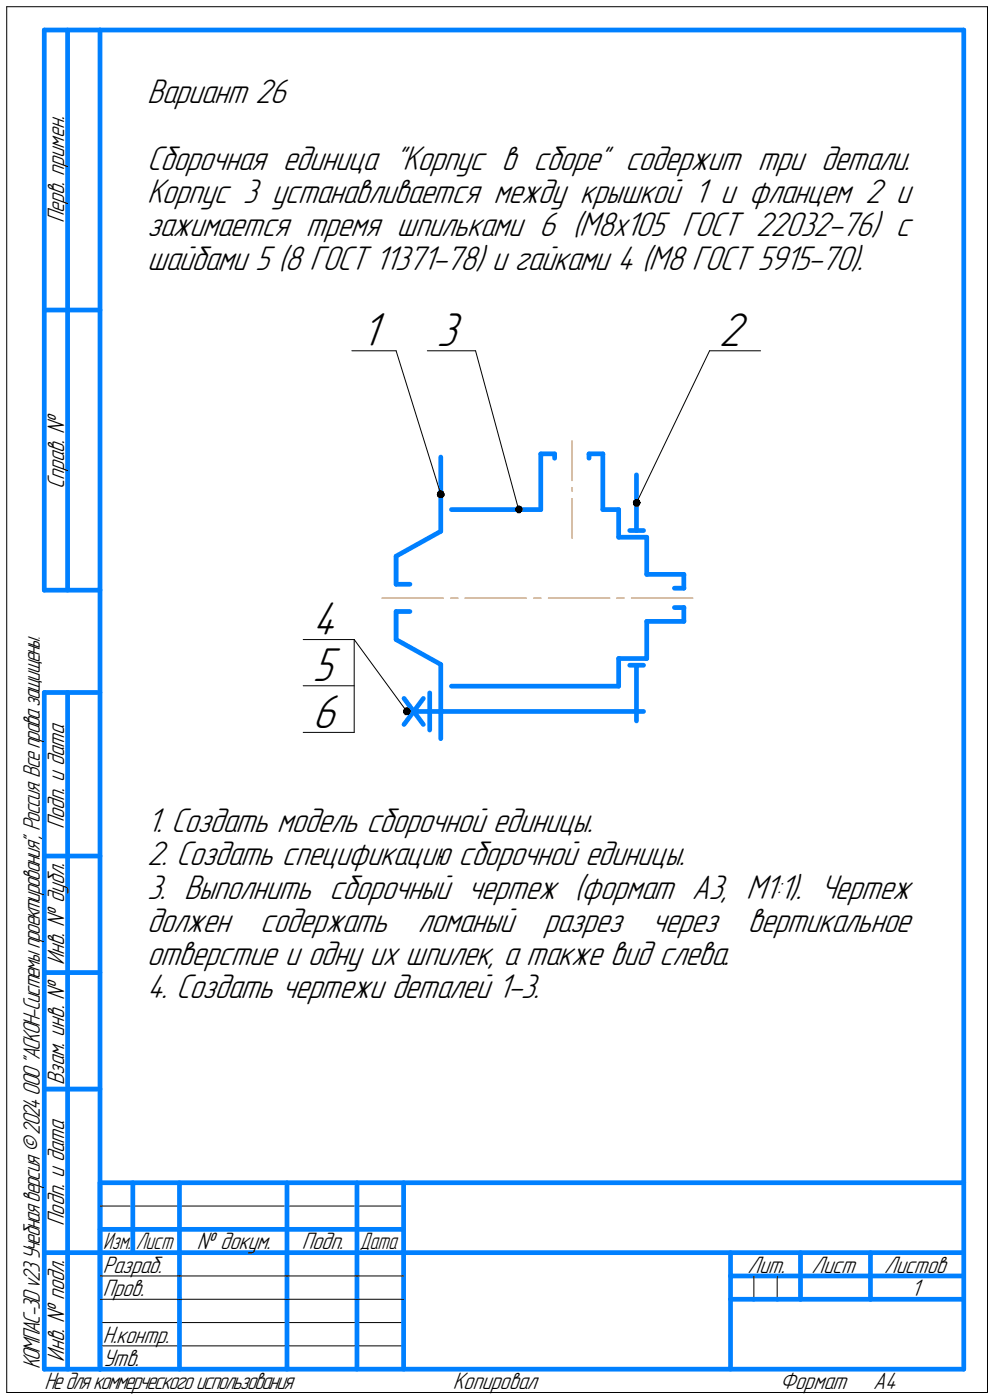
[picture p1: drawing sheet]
<svg xmlns="http://www.w3.org/2000/svg" width="213mm" height="300mm" viewBox="0 0 213 300" stroke-linecap="round" stroke-linejoin="round" font-family="sans-serif">
<g fill="none" stroke="#000" stroke-width=".21">
<path d="M1.4 1.4h210.1zM1.4 1.4v297zM211.5 1.4v297zM75.4 75.2h9.4zM84.8 75.2l9.6 30.7zM91.5 75.2h10.4zM101.9 75.2l9.2 34zM152 75.2l-15.7 32.6zM152 75.2h10.9zM64.9 137.1h11zM75.9 137.1l11.2 15.4zM75.9 137.1v19.9z"/>
<path d="M64.9 147h11zM64.9 157h11zM21.4 258.5h65zM21.4 273.5h17zM21.4 278.5h17zM38.4 273.5h23.1zM38.4 278.5h23.1zM61.5 273.5h15zM61.5 278.5h15zM76.5 273.5h9.9zM76.5 278.5h9.9zM161.5 273.5v5z"/>
<path d="M166.5 273.5v5zM1.4 298.4h210.1zM21.4 283.5h65zM21.4 288.5h65z"/>
</g>
<g fill="none" stroke="#0080ff" stroke-width="1">
<path d="M9.5 6.4v120.1zM9.5 6.4h11.9zM14.5 6.4v120.1zM21.4 6.4h185zM21.4 6.4v287.1zM206.4 6.4v287.1zM9.5 66.5h11.9zM94.4 98v15.9zM115.8 97.3v11.9zM115.8 97.3h3zM118.8 97.3v.9zM126.2 97.3h2.9z"/>
<path d="M126.2 97.3v.9zM129.1 97.3v11.9zM84.8 119.2l9.6-5.3zM84.8 119.2v6zM96.7 109.2h19.1zM129.1 109.2h3.4zM132.5 115.1h6zM132.5 109.2v5.9zM134.9 113.7h2.9zM136.3 101.8v11.9zM138.5 115.1v8zM9.5 126.5h11.9z"/>
<path d="M84.8 137.1l9.6 5.3zM84.8 131.1v6zM84.8 131.1h3zM84.8 125.2h3zM138.5 133.2h8zM138.5 133.2v7.9zM138.5 123.1h8zM144.4 130.2h2.1zM144.4 126.1h2.1zM146.5 130.2v3zM146.5 123.1v3zM9.5 148.4v145.1z"/>
<path d="M9.5 148.4h11.9zM14.5 148.4v145.1zM86.5 149.7l4.2 5.6zM87.1 152.5h50.7zM90.7 149.7l-4.2 5.6zM92 148.5v4zM92 152.5v4zM94.4 142.4v15.9zM96.7 147.1h35.8zM132.5 141.1h6zM132.5 141.1v6zM134.9 142.6h2.9z"/>
<path d="M136.3 142.6v11.9zM9.5 183.5h11.9zM9.5 208.4h11.9zM9.5 233.4h11.9zM21.4 253.5h185zM21.4 253.5v40zM28.4 253.5v15zM38.4 253.5v25zM61.5 253.5v25zM76.5 253.5v25zM86.4 253.5v40zM9.5 268.5h11.9z"/>
<path d="M21.4 263.5h7zM21.4 268.5h7zM28.4 263.5h10zM28.4 268.5h10zM38.4 278.5v15zM38.4 263.5h23.1zM38.4 268.5h23.1zM61.5 278.5v15zM61.5 263.5h15zM61.5 268.5h15zM76.5 278.5v15zM76.5 263.5h9.9z"/>
<path d="M76.5 268.5h9.9zM86.4 268.5h120zM156.5 268.5v25zM156.5 273.5h14.9zM156.5 278.5h5zM161.5 278.5h5zM166.5 278.5h4.9zM171.4 268.5v10zM171.4 273.5h35zM171.4 278.5h15zM186.4 268.5v10zM186.4 278.5h20z"/>
<path d="M9.5 293.5h11.9zM21.4 293.5h185z"/>
</g>
<path d="M122.5 94.5v8.5zM122.5 104.5v.8zM122.5 106.8v8.6zM81.8 128.2h13.2zM96.5 128.2h1.6zM99.6 128.2h13.2zM114.3 128.2h1.6zM117.4 128.2h13.2zM132.1 128.2h1.6zM135.2 128.2h13.2z" fill="none" stroke="#ff8000" stroke-width=".21"/>
<g fill="#fff" stroke="#fff" stroke-width=".21">
<path d="M77.3 66.4h5.5zM77.3 66.5h5.5zM77.3 66.5h5.5zM77.3 66.6h5.5zM77.3 66.7h5.5zM77.3 66.8h5.5zM77.3 66.9h5.5zM77.3 67h5.5zM77.3 67.1h5.5zM77.3 67.1h5.5zM77.3 67.2h5.5zM77.3 67.3h5.5zM77.3 67.4h5.5zM77.3 67.5h5.5zM77.3 67.6h5.5zM77.3 67.6h5.5zM77.3 67.7h5.5zM77.3 67.8h5.5zM77.3 67.9h5.5zM77.3 68h5.5zM77.3 68.1h5.5zM77.3 68.2h5.5zM77.3 68.2h5.5zM77.3 68.3h5.5zM77.3 68.4h5.5zM77.3 68.5h5.5zM77.3 68.6h5.5zM77.3 68.7h5.5zM77.3 68.7h5.5zM77.3 68.8h5.5zM77.3 68.9h5.5zM77.3 69h5.5zM77.3 69.1h5.5zM77.3 69.2h5.5zM77.3 69.3h5.5zM77.3 69.3h5.5zM77.3 69.4h5.5zM77.3 69.5h5.5zM77.3 69.6h5.5zM77.3 69.7h5.5zM77.3 69.8h5.5zM77.3 69.8h5.5zM77.3 69.9h5.5zM77.3 70h5.5zM77.3 70.1h5.5zM77.3 70.2h5.5zM77.3 70.3h5.5zM77.3 70.4h5.5zM77.3 70.4h5.5zM77.3 70.5h5.5zM77.3 70.6h5.5zM77.3 70.7h5.5zM77.3 70.8h5.5zM77.3 70.9h5.5zM77.3 71h5.5zM77.3 71h5.5zM77.3 71.1h5.5zM77.3 71.2h5.5zM77.3 71.3h5.5zM77.3 71.4h5.5zM77.3 71.5h5.5zM77.3 71.5h5.5zM77.3 71.6h5.5zM77.3 71.7h5.5zM77.3 71.8h5.5zM77.3 71.9h5.5zM77.3 72h5.5zM77.3 72.1h5.5zM77.3 72.1h5.5zM77.3 72.2h5.5zM77.3 72.3h5.5zM77.3 72.4h5.5zM77.3 72.5h5.5zM77.3 72.6h5.5zM77.3 72.6h5.5zM77.3 72.7h5.5zM77.3 72.8h5.5zM77.3 72.9h5.5zM77.3 73h5.5zM77.3 73.1h5.5zM77.3 73.2h5.5zM77.3 73.2h5.5zM77.3 73.3h5.5zM77.3 73.4h5.5zM77.3 73.5h5.5zM77.3 73.6h5.5zM77.3 73.7h5.5zM77.3 73.7h5.5zM77.3 73.8h5.5zM77.3 73.9h5.5zM77.3 74h5.5zM77.3 74.1h5.5zM77.3 74.2h5.5zM77.3 74.3h5.5zM77.3 74.3h5.5zM77.3 74.4h5.5zM77.3 74.5h5.5zM77.3 74.6h5.5zM77.3 74.7h5.5zM77.3 74.8h5.5zM77.3 74.8h5.5zM77.3 74.9h5.5zM77.3 75h5.5zM77.3 75.1h5.5zM77.3 75.2h5.5zM77.3 75.3h5.5zM77.3 75.4h5.5zM77.3 75.4h5.5zM77.3 75.5h5.5zM77.3 75.6h5.5zM77.3 75.7h5.5zM77.3 75.8h5.5zM77.3 75.9h5.5zM77.3 75.9h5.5zM77.3 76h5.5zM77.3 76.1h5.5zM77.3 76.2h5.5zM77.3 76.3h5.5z"/>
<path d="M153.9 66.4h7.1zM153.9 66.5h7.1zM153.9 66.5h7.1zM153.9 66.6h7.1zM153.9 66.7h7.1zM153.9 66.8h7.1zM153.9 66.9h7.1zM153.9 67h7.1zM153.9 67.1h7.1zM153.9 67.1h7.1zM153.9 67.2h7.1zM153.9 67.3h7.1zM153.9 67.4h7.1zM153.9 67.5h7.1zM153.9 67.6h7.1zM153.9 67.6h7.1zM153.9 67.7h7.1zM153.9 67.8h7.1zM153.9 67.9h7.1zM153.9 68h7.1zM153.9 68.1h7.1zM153.9 68.2h7.1zM153.9 68.2h7.1zM153.9 68.3h7.1zM153.9 68.4h7.1zM153.9 68.5h7.1zM153.9 68.6h7.1zM153.9 68.7h7.1zM153.9 68.7h7.1zM153.9 68.8h7.1zM153.9 68.9h7.1zM153.9 69h7.1zM153.9 69.1h7.1zM153.9 69.2h7.1zM153.9 69.3h7.1zM153.9 69.3h7.1zM153.9 69.4h7.1zM153.9 69.5h7.1zM153.9 69.6h7.1zM153.9 69.7h7.1zM153.9 69.8h7.1zM153.9 69.8h7.1zM153.9 69.9h7.1zM153.9 70h7.1zM153.9 70.1h7.1zM153.9 70.2h7.1zM153.9 70.3h7.1zM153.9 70.4h7.1zM153.9 70.4h7.1zM153.9 70.5h7.1zM153.9 70.6h7.1zM153.9 70.7h7.1zM153.9 70.8h7.1zM153.9 70.9h7.1zM153.9 71h7.1zM153.9 71h7.1zM153.9 71.1h7.1zM153.9 71.2h7.1zM153.9 71.3h7.1zM153.9 71.4h7.1zM153.9 71.5h7.1zM153.9 71.5h7.1zM153.9 71.6h7.1zM153.9 71.7h7.1zM153.9 71.8h7.1zM153.9 71.9h7.1zM153.9 72h7.1zM153.9 72.1h7.1zM153.9 72.1h7.1zM153.9 72.2h7.1zM153.9 72.3h7.1zM153.9 72.4h7.1zM153.9 72.5h7.1zM153.9 72.6h7.1zM153.9 72.6h7.1zM153.9 72.7h7.1zM153.9 72.8h7.1zM153.9 72.9h7.1zM153.9 73h7.1zM153.9 73.1h7.1zM153.9 73.2h7.1zM153.9 73.2h7.1zM153.9 73.3h7.1zM153.9 73.4h7.1zM153.9 73.5h7.1zM153.9 73.6h7.1zM153.9 73.7h7.1zM153.9 73.7h7.1zM153.9 73.8h7.1zM153.9 73.9h7.1zM153.9 74h7.1zM153.9 74.1h7.1zM153.9 74.2h7.1zM153.9 74.3h7.1zM153.9 74.3h7.1zM153.9 74.4h7.1zM153.9 74.5h7.1zM153.9 74.6h7.1zM153.9 74.7h7.1zM153.9 74.8h7.1zM153.9 74.8h7.1zM153.9 74.9h7.1zM153.9 75h7.1zM153.9 75.1h7.1zM153.9 75.2h7.1zM153.9 75.3h7.1zM153.9 75.4h7.1zM153.9 75.4h7.1zM153.9 75.5h7.1zM153.9 75.6h7.1zM153.9 75.7h7.1zM153.9 75.8h7.1zM153.9 75.9h7.1zM153.9 75.9h7.1zM153.9 76h7.1zM153.9 76.1h7.1zM153.9 76.2h7.1zM153.9 76.3h7.1z"/>
<path d="M93.5 66.4h6.4zM93.5 66.5h6.4zM93.5 66.5h6.4zM93.5 66.6h6.4zM93.5 66.7h6.4zM93.5 66.8h6.4zM93.5 66.9h6.4zM93.5 67h6.4zM93.5 67.1h6.4zM93.5 67.1h6.4zM93.5 67.2h6.4zM93.5 67.3h6.4zM93.5 67.4h6.4zM93.5 67.5h6.4zM93.5 67.6h6.4zM93.5 67.6h6.4zM93.5 67.7h6.4zM93.5 67.8h6.4zM93.5 67.9h6.4zM93.5 68h6.4zM93.5 68.1h6.4zM93.5 68.2h6.4zM93.5 68.2h6.4zM93.5 68.3h6.4zM93.5 68.4h6.4zM93.5 68.5h6.4zM93.5 68.6h6.4zM93.5 68.7h6.4zM93.5 68.7h6.4zM93.5 68.8h6.4zM93.5 68.9h6.4zM93.5 69h6.4zM93.5 69.1h6.4zM93.5 69.2h6.4zM93.5 69.3h6.4zM93.5 69.3h6.4zM93.5 69.4h6.4zM93.5 69.5h6.4zM93.5 69.6h6.4zM93.5 69.7h6.4zM93.5 69.8h6.4zM93.5 69.8h6.4zM93.5 69.9h6.4zM93.5 70h6.4zM93.5 70.1h6.4zM93.5 70.2h6.4zM93.5 70.3h6.4zM93.5 70.4h6.4zM93.5 70.4h6.4zM93.5 70.5h6.4zM93.5 70.6h6.4zM93.5 70.7h6.4zM93.5 70.8h6.4zM93.5 70.9h6.4zM93.5 71h6.4zM93.5 71h6.4zM93.5 71.1h6.4zM93.5 71.2h6.4zM93.5 71.3h6.4zM93.5 71.4h6.4zM93.5 71.5h6.4zM93.5 71.5h6.4zM93.5 71.6h6.4zM93.5 71.7h6.4zM93.5 71.8h6.4zM93.5 71.9h6.4zM93.5 72h6.4zM93.5 72.1h6.4zM93.5 72.1h6.4zM93.5 72.2h6.4zM93.5 72.3h6.4zM93.5 72.4h6.4zM93.5 72.5h6.4zM93.5 72.6h6.4zM93.5 72.6h6.4zM93.5 72.7h6.4zM93.5 72.8h6.4zM93.5 72.9h6.4zM93.5 73h6.4zM93.5 73.1h6.4zM93.5 73.2h6.4zM93.5 73.2h6.4zM93.5 73.3h6.4zM93.5 73.4h6.4zM93.5 73.5h6.4zM93.5 73.6h6.4zM93.5 73.7h6.4zM93.5 73.7h6.4zM93.5 73.8h6.4zM93.5 73.9h6.4zM93.5 74h6.4zM93.5 74.1h6.4zM93.5 74.2h6.4zM93.5 74.3h6.4zM93.5 74.3h6.4zM93.5 74.4h6.4zM93.5 74.5h6.4zM93.5 74.6h6.4zM93.5 74.7h6.4zM93.5 74.8h6.4zM93.5 74.8h6.4zM93.5 74.9h6.4zM93.5 75h6.4zM93.5 75.1h6.4zM93.5 75.2h6.4zM93.5 75.3h6.4zM93.5 75.4h6.4zM93.5 75.4h6.4zM93.5 75.5h6.4zM93.5 75.6h6.4zM93.5 75.7h6.4zM93.5 75.8h6.4zM93.5 75.9h6.4zM93.5 75.9h6.4zM93.5 76h6.4zM93.5 76.1h6.4zM93.5 76.2h6.4zM93.5 76.3h6.4z"/>
<path d="M66.9 128.3h7zM66.9 128.4h7zM66.9 128.4h7zM66.9 128.5h7zM66.9 128.6h7zM66.9 128.7h7zM66.9 128.8h7zM66.9 128.9h7zM66.9 128.9h7zM66.9 129h7zM66.9 129.1h7zM66.9 129.2h7zM66.9 129.3h7zM66.9 129.4h7zM66.9 129.5h7zM66.9 129.5h7zM66.9 129.6h7zM66.9 129.7h7zM66.9 129.8h7zM66.9 129.9h7zM66.9 130h7zM66.9 130h7zM66.9 130.1h7zM66.9 130.2h7zM66.9 130.3h7zM66.9 130.4h7zM66.9 130.5h7zM66.9 130.6h7zM66.9 130.6h7zM66.9 130.7h7zM66.9 130.8h7zM66.9 130.9h7zM66.9 131h7zM66.9 131.1h7zM66.9 131.1h7zM66.9 131.2h7zM66.9 131.3h7zM66.9 131.4h7zM66.9 131.5h7zM66.9 131.6h7zM66.9 131.7h7zM66.9 131.7h7zM66.9 131.8h7zM66.9 131.9h7zM66.9 132h7zM66.9 132.1h7zM66.9 132.2h7zM66.9 132.2h7zM66.9 132.3h7zM66.9 132.4h7zM66.9 132.5h7zM66.9 132.6h7zM66.9 132.7h7zM66.9 132.8h7zM66.9 132.8h7zM66.9 132.9h7zM66.9 133h7zM66.9 133.1h7zM66.9 133.2h7zM66.9 133.3h7zM66.9 133.3h7zM66.9 133.4h7zM66.9 133.5h7zM66.9 133.6h7zM66.9 133.7h7zM66.9 133.8h7zM66.9 133.9h7zM66.9 133.9h7zM66.9 134h7zM66.9 134.1h7zM66.9 134.2h7zM66.9 134.3h7zM66.9 134.4h7zM66.9 134.5h7zM66.9 134.5h7zM66.9 134.6h7zM66.9 134.7h7zM66.9 134.8h7zM66.9 134.9h7zM66.9 135h7zM66.9 135h7zM66.9 135.1h7zM66.9 135.2h7zM66.9 135.3h7zM66.9 135.4h7zM66.9 135.5h7zM66.9 135.6h7zM66.9 135.6h7zM66.9 135.7h7zM66.9 135.8h7zM66.9 135.9h7zM66.9 136h7zM66.9 136.1h7zM66.9 136.1h7zM66.9 136.2h7zM66.9 136.3h7zM66.9 136.4h7zM66.9 136.5h7zM66.9 136.6h7zM66.9 136.7h7zM66.9 136.7h7zM66.9 136.8h7zM66.9 136.9h7zM66.9 137h7zM66.9 137.1h7zM66.9 137.2h7zM66.9 137.2h7zM66.9 137.3h7zM66.9 137.4h7zM66.9 137.5h7zM66.9 137.6h7zM66.9 137.7h7zM66.9 137.8h7zM66.9 137.8h7zM66.9 137.9h7zM66.9 138h7zM66.9 138.1h7z"/>
<path d="M66.9 138.2h6.4zM66.9 138.3h6.4zM66.9 138.3h6.4zM66.9 138.4h6.4zM66.9 138.5h6.4zM66.9 138.6h6.4zM66.9 138.7h6.4zM66.9 138.8h6.4zM66.9 138.9h6.4zM66.9 138.9h6.4zM66.9 139h6.4zM66.9 139.1h6.4zM66.9 139.2h6.4zM66.9 139.3h6.4zM66.9 139.4h6.4zM66.9 139.4h6.4zM66.9 139.5h6.4zM66.9 139.6h6.4zM66.9 139.7h6.4zM66.9 139.8h6.4zM66.9 139.9h6.4zM66.9 140h6.4zM66.9 140h6.4zM66.9 140.1h6.4zM66.9 140.2h6.4zM66.9 140.3h6.4zM66.9 140.4h6.4zM66.9 140.5h6.4zM66.9 140.5h6.4zM66.9 140.6h6.4zM66.9 140.7h6.4zM66.9 140.8h6.4zM66.9 140.9h6.4zM66.9 141h6.4zM66.9 141.1h6.4zM66.9 141.1h6.4zM66.9 141.2h6.4zM66.9 141.3h6.4zM66.9 141.4h6.4zM66.9 141.5h6.4zM66.9 141.6h6.4zM66.9 141.6h6.4zM66.9 141.7h6.4zM66.9 141.8h6.4zM66.9 141.9h6.4zM66.9 142h6.4zM66.9 142.1h6.4zM66.9 142.2h6.4zM66.9 142.2h6.4zM66.9 142.3h6.4zM66.9 142.4h6.4zM66.9 142.5h6.4zM66.9 142.6h6.4zM66.9 142.7h6.4zM66.9 142.7h6.4zM66.9 142.8h6.4zM66.9 142.9h6.4zM66.9 143h6.4zM66.9 143.1h6.4zM66.9 143.2h6.4zM66.9 143.3h6.4zM66.9 143.3h6.4zM66.9 143.4h6.4zM66.9 143.5h6.4zM66.9 143.6h6.4zM66.9 143.7h6.4zM66.9 143.8h6.4zM66.9 143.8h6.4zM66.9 143.9h6.4zM66.9 144h6.4zM66.9 144.1h6.4zM66.9 144.2h6.4zM66.9 144.3h6.4zM66.9 144.4h6.4zM66.9 144.4h6.4zM66.9 144.5h6.4zM66.9 144.6h6.4zM66.9 144.7h6.4zM66.9 144.8h6.4zM66.9 144.9h6.4zM66.9 144.9h6.4zM66.9 145h6.4zM66.9 145.1h6.4zM66.9 145.2h6.4zM66.9 145.3h6.4zM66.9 145.4h6.4zM66.9 145.5h6.4zM66.9 145.5h6.4zM66.9 145.6h6.4zM66.9 145.7h6.4zM66.9 145.8h6.4zM66.9 145.9h6.4zM66.9 146h6.4zM66.9 146h6.4zM66.9 146.1h6.4zM66.9 146.2h6.4zM66.9 146.3h6.4zM66.9 146.4h6.4zM66.9 146.5h6.4zM66.9 146.6h6.4zM66.9 146.6h6.4zM66.9 146.7h6.4zM66.9 146.8h6.4zM66.9 146.9h6.4zM66.9 147h6.4zM66.9 147.1h6.4zM66.9 147.2h6.4zM66.9 147.2h6.4zM66.9 147.3h6.4zM66.9 147.4h6.4zM66.9 147.5h6.4zM66.9 147.6h6.4zM66.9 147.7h6.4zM66.9 147.7h6.4zM66.9 147.8h6.4zM66.9 147.9h6.4zM66.9 148h6.4zM66.9 148.1h6.4z"/>
<path d="M66.9 148.2h7zM66.9 148.3h7zM66.9 148.3h7zM66.9 148.4h7zM66.9 148.5h7zM66.9 148.6h7zM66.9 148.7h7zM66.9 148.8h7zM66.9 148.8h7zM66.9 148.9h7zM66.9 149h7zM66.9 149.1h7zM66.9 149.2h7zM66.9 149.3h7zM66.9 149.4h7zM66.9 149.4h7zM66.9 149.5h7zM66.9 149.6h7zM66.9 149.7h7zM66.9 149.8h7zM66.9 149.9h7zM66.9 149.9h7zM66.9 150h7zM66.9 150.1h7zM66.9 150.2h7zM66.9 150.3h7zM66.9 150.4h7zM66.9 150.5h7zM66.9 150.5h7zM66.9 150.6h7zM66.9 150.7h7zM66.9 150.8h7zM66.9 150.9h7zM66.9 151h7zM66.9 151h7zM66.9 151.1h7zM66.9 151.2h7zM66.9 151.3h7zM66.9 151.4h7zM66.9 151.5h7zM66.9 151.6h7zM66.9 151.6h7zM66.9 151.7h7zM66.9 151.8h7zM66.9 151.9h7zM66.9 152h7zM66.9 152.1h7zM66.9 152.1h7zM66.9 152.2h7zM66.9 152.3h7zM66.9 152.4h7zM66.9 152.5h7zM66.9 152.6h7zM66.9 152.7h7zM66.9 152.7h7zM66.9 152.8h7zM66.9 152.9h7zM66.9 153h7zM66.9 153.1h7zM66.9 153.2h7zM66.9 153.2h7zM66.9 153.3h7zM66.9 153.4h7zM66.9 153.5h7zM66.9 153.6h7zM66.9 153.7h7zM66.9 153.8h7zM66.9 153.8h7zM66.9 153.9h7zM66.9 154h7zM66.9 154.1h7zM66.9 154.2h7zM66.9 154.3h7zM66.9 154.3h7zM66.9 154.4h7zM66.9 154.5h7zM66.9 154.6h7zM66.9 154.7h7zM66.9 154.8h7zM66.9 154.9h7zM66.9 154.9h7zM66.9 155h7zM66.9 155.1h7zM66.9 155.2h7zM66.9 155.3h7zM66.9 155.4h7zM66.9 155.4h7zM66.9 155.5h7zM66.9 155.6h7zM66.9 155.7h7zM66.9 155.8h7zM66.9 155.9h7zM66.9 156h7zM66.9 156h7zM66.9 156.1h7zM66.9 156.2h7zM66.9 156.3h7zM66.9 156.4h7zM66.9 156.5h7zM66.9 156.5h7zM66.9 156.6h7zM66.9 156.7h7zM66.9 156.8h7zM66.9 156.9h7zM66.9 157h7zM66.9 157.1h7zM66.9 157.1h7zM66.9 157.2h7zM66.9 157.3h7zM66.9 157.4h7zM66.9 157.5h7zM66.9 157.6h7zM66.9 157.6h7zM66.9 157.7h7zM66.9 157.8h7zM66.9 157.9h7zM66.9 158h7z"/>
</g>
<g fill="#000" stroke="#000" stroke-width=".21">
<path d="M94.1 105.2h.3zM94.1 105.2h.6zM94 105.3h.9zM93.9 105.4h1.1zM93.7 105.5h1.3zM93.7 105.6h1.4zM93.7 105.7h1.4zM93.6 105.7h1.6zM93.6 105.8h1.6zM93.6 105.9h1.6zM93.6 106h1.6zM93.6 106.1h1.6zM93.6 106.2h1.6zM93.7 106.3h1.5zM93.7 106.3h1.4zM93.7 106.4h1.3zM93.9 106.5h1zM94 106.6h.8zM94.1 106.7h.6z"/>
<path d="M110.9 108.5h.4zM110.8 108.5h.7zM110.7 108.6h1zM110.5 108.7h1.3zM110.5 108.8h1.3zM110.5 108.9h1.3zM110.4 109h1.4zM110.4 109.1h1.4zM110.4 109.1h1.4zM110.3 109.2h1.5zM110.4 109.3h1.4zM110.4 109.4h1.4zM110.5 109.5h1.3zM110.5 109.6h1.3zM110.5 109.6h1.2zM110.7 109.7h.9zM110.7 109.8h.8zM110.8 109.9h.6z"/>
<path d="M136.1 107h.6zM136.1 107.1h.7zM135.9 107.2h1zM135.7 107.3h1.3zM135.7 107.4h1.3zM135.7 107.4h1.4zM135.6 107.5h1.5zM135.6 107.6h1.6zM135.6 107.7h1.6zM135.6 107.8h1.6zM135.6 107.9h1.6zM135.6 107.9h1.5zM135.6 108h1.5zM135.6 108.1h1.5zM135.6 108.2h1.4zM135.8 108.3h1.1zM135.9 108.4h.9zM136 108.5h.7z"/>
<path d="M86.9 151.7h.5zM86.6 151.8h.9zM86.6 151.9h1zM86.5 152h1.2zM86.5 152.1h1.3zM86.4 152.1h1.5zM86.4 152.2h1.5zM86.4 152.3h1.5zM86.4 152.4h1.5zM86.4 152.5h1.5zM86.4 152.6h1.5zM86.4 152.7h1.5zM86.4 152.7h1.4zM86.4 152.8h1.4zM86.5 152.9h1.2zM86.6 153h1.1zM86.7 153.1h.9zM86.7 153.2h.8z"/>
</g>
<g font-size="10.8">
<text x="77.3" y="74.2">1</text>
<text x="93.5" y="74.2">3</text>
<text x="154" y="74.2">2</text>
<text x="66.9" y="136.1">4</text>
<text x="66.9" y="146">5</text>
<text x="66.9" y="156">6</text>
</g>
<g font-size="7.8">
<text x="31.5" y="22.1">Вариант 26</text>
<text x="31.5" y="36.4">Сборочная единица &quot;Корпус в сборе&quot; содержит три детали.</text>
<text x="31.5" y="43.5">Корпус 3 устанавливается между крышкой 1 и фланцем 2 и</text>
<text x="31.5" y="50.6">зажимается тремя шпильками 6 (М8х105 ГОСТ 22032-76) с</text>
<text x="31.5" y="57.8">шайбами 5 (8 ГОСТ 11371-78) и гайками 4 (М8 ГОСТ 5915-70).</text>
<text x="31.5" y="178.3">1. Создать модель сборочной единицы.</text>
<text x="31.5" y="185.5">2. Создать спецификацию сборочной единицы.</text>
<text x="31.5" y="192.6">3. Выполнить сборочный чертеж (формат А3, М1:1). Чертеж</text>
<text x="31.5" y="199.7">должен</text>
<text x="55.7" y="199.7">содержать</text>
<text x="89.5" y="199.7">ломаный</text>
<text x="116.5" y="199.7">разрез</text>
<text x="139.6" y="199.7">через</text>
<text x="160.2" y="199.7">вертикальное</text>
<text x="31.5" y="206.9">отверстие и одну их шпилек, а также вид слева.</text>
<text x="31.5" y="214">4. Создать чертежи деталей 1-3.</text>
</g>
<g font-size="5.4">
<text x="13.8" y="47.9" transform="rotate(-90 13.8 47.9)">Перв. примен.</text>
<text x="13.8" y="104.8" transform="rotate(-90 13.8 104.8)">Справ. №</text>
<text x="13.8" y="177.7" transform="rotate(-90 13.8 177.7)">Подп. и дата</text>
<text x="13.8" y="206.8" transform="rotate(-90 13.8 206.8)">Инв. № дубл.</text>
<text x="13.8" y="232.6" transform="rotate(-90 13.8 232.6)">Взам. инв. №</text>
<text x="13.8" y="262.7" transform="rotate(-90 13.8 262.7)">Подп. и дата</text>
<text x="42.2" y="267.8">№ докум.</text>
<text x="64.6" y="267.8">Подп.</text>
<text x="22" y="272.8">Разраб.</text>
<text x="160.1" y="272.8">Лит.</text>
<text x="173.8" y="272.8">Лист</text>
<text x="189.3" y="272.8">Листов</text>
<text x="22" y="277.8">Пров.</text>
<text x="195.1" y="277.8">1</text>
<text x="22" y="287.8">Н.контр.</text>
<text x="8.5" y="293.5" transform="rotate(-90 8.5 293.5)">КОМПАС-3Dv23Учебнаяверсия©2024ООО&quot;АСКОН-Системыпроектирования&quot;, Россия. Всеправазащищены.</text>
<text x="13.8" y="291.8" transform="rotate(-90 13.8 291.8)">Инв. № подл.</text>
<text x="22" y="292.8">Утв.</text>
<text x="9.5" y="297.7">Недлякоммерческогоиспользования</text>
<text x="97" y="297.8">Копировал</text>
<text x="167" y="297.8">Формат</text>
<text x="187" y="297.8">A4</text>
</g>
<g font-size="5.3">
<text x="22.1" y="267.8">Изм.</text>
<text x="29.1" y="267.8">Лист</text>
<text x="77.1" y="267.8">Дата</text>
</g>
</svg>
